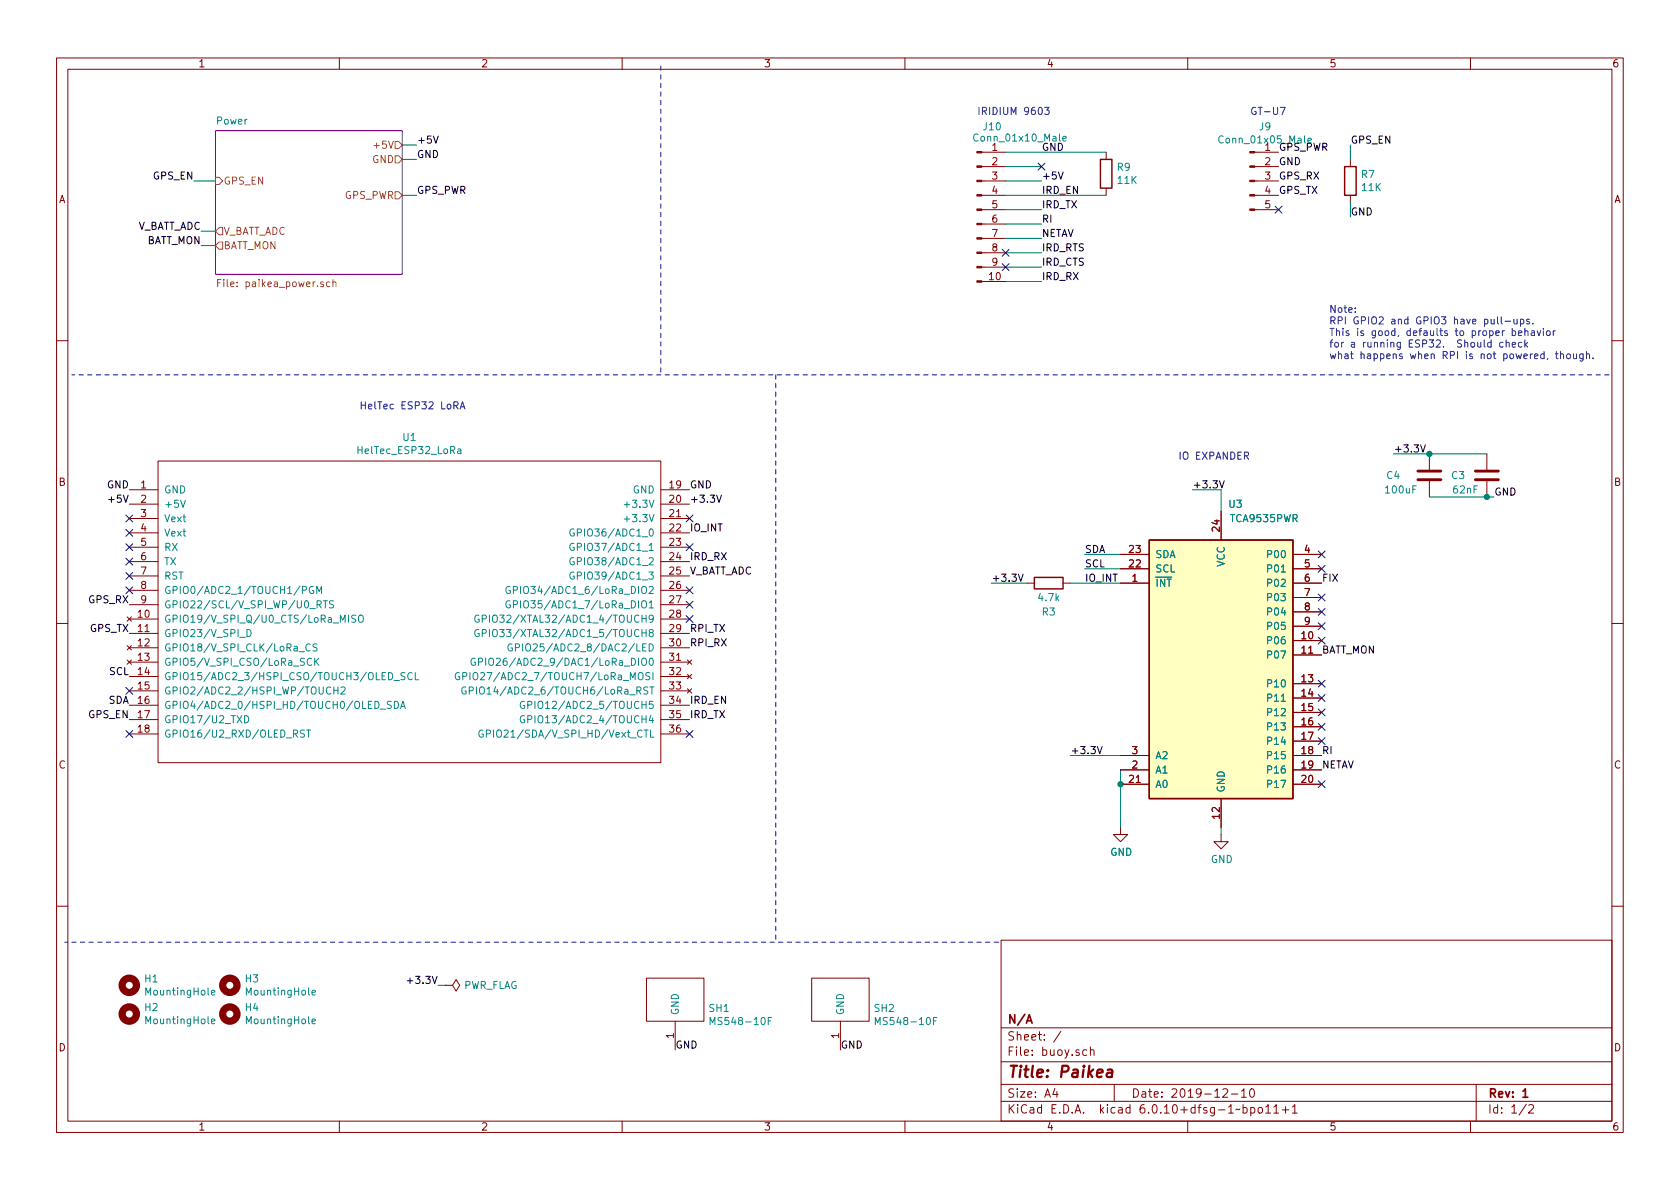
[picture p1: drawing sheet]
<svg xmlns="http://www.w3.org/2000/svg" width="297mm" height="210mm" viewBox="0 0 297 210" stroke-linecap="round" stroke-linejoin="round" font-family="sans-serif">
<g fill="none" stroke="#840000" stroke-width=".18">
<path d="M10 10.2h277v190.1h-277zM12 12.2h273v186.1h-273zM60 10.2v2M110 10.2v2M160 10.2v2M210 10.2v2M260 10.2v2M173.6 39.6h4.2M173.6 37.1h4.2M173.6 34.5h4.2M173.6 32h4.2M173.6 29.5h4.2"/>
<path d="M173.6 26.9h4.2M195.6 26.9v1.3M195.6 33.3v1.2M221.8 37.1h4.3M221.8 34.5h4.3M221.8 32h4.3M221.8 29.5h4.3M221.8 26.9h4.3M238.8 28.2v1.3M238.8 34.5v1.3M173.6 49.8h4.2M173.6 47.2h4.2"/>
<path d="M173.6 44.7h4.2M173.6 42.2h4.2M10 60.2h2M285 60.2h2M22.9 86.6h5M22.9 89.1h5M22.9 91.7h5M22.9 94.2h5M22.9 96.8h5M22.9 99.3h5M27.9 81.5h88.9v53.4h-88.9zM116.8 86.6h5.1"/>
<path d="M116.8 89.1h5.1M116.8 91.7h5.1M116.8 94.2h5.1M116.8 96.8h5.1M116.8 99.3h5.1M198.1 98h5.1M215.9 90.4v5.1M228.6 98h5.1M252.7 80.3v2.8M252.7 85.1v2.8M262.9 80.3v2.8M262.9 85.1v2.8"/>
<path d="M10 110.2h2M22.5 109.1l.7 .7M22.5 114.2l.7 .7M22.5 116.7l.7 .8M22.9 109.5h5M22.9 112h5M22.9 114.5h5M22.9 117.1h5M22.9 119.6h5M22.9 101.8h5M22.9 104.4h5M22.9 106.9h5"/>
<path d="M23.2 109.1l-.7 .7M23.2 114.2l-.7 .7M23.2 116.7l-.7 .8M116.8 109.5h5.1M116.8 112h5.1M116.8 114.5h5.1M116.8 117.1h5.1M116.8 119.6h5.1M116.8 101.8h5.1M116.8 104.4h5.1M116.8 106.9h5.1M121.5 116.7l.8 .8"/>
<path d="M121.5 119.2l.8 .8M122.3 116.7l-.8 .8M122.3 119.2l-.8 .8M181.6 103.1h1.3M188 103.1h1.2M198.1 103.1h5.1M198.1 100.6h5.1M228.6 103.1h5.1M228.6 113.3h5.1M228.6 115.8h5.1M228.6 100.6h5.1M228.6 105.7h5.1"/>
<path d="M228.6 108.2h5.1M228.6 110.7h5.1M285 110.2h2M22.9 122.2h5M22.9 124.7h5M22.9 127.2h5M22.9 129.8h5M116.8 122.2h5.1M116.8 124.7h5.1M116.8 127.2h5.1M116.8 129.8h5.1M121.5 121.8l.8 .7"/>
<path d="M122.3 121.8l-.8 .7M198.1 133.6h5.1M198.1 136.1h5.1M198.1 138.7h5.1M228.6 120.9h5.1M228.6 123.4h5.1M228.6 126h5.1M228.6 128.5h5.1M228.6 131.1h5.1M228.6 133.6h5.1M228.6 136.1h5.1M228.6 138.7h5.1"/>
<path d="M198.1 146.3v1.3h1.3l-1.3 1.2-1.3-1.2h1.3M215.9 147.6v1.2h1.3l-1.3 1.3-1.3-1.3h1.3M215.9 141.2v5.1M10 160.2h2M78.7 174.2h1.3l.6-1 .7 1-.7 1.1-.6-1.1M78.7 174.2h.1M114.3 173h10.2v7.6h-10.2zM143.5 173h10.2v7.6h-10.2zM177 166.3h108v32h-108zM285 160.2h2M60 198.3v2M110 198.3v2"/>
<path d="M119.4 180.6v5.1M148.6 180.6v5.1M160 198.3v2M177 194.8h108M177 191.8h108M177 187.8h108M177 181.8h108M186.5 192.5l-.4 1h1M186.9 193v1M187.6 182.4l-1.3 1.9M192.1 185.7l-.4-.1-.3 .3v.4l.2 .3h.5M192.8 185.8l.2-.2 .4 .1v.9"/>
<path d="M192.8 185.1v1.5M197 191.8v3M210 198.3v2M216.2 192.7l.6-.2 .2 .2 .1 .3-1 1h1M217.7 193.5h1.2M219.5 193l.4-.5v1.5M219.5 194h.9M219.8 195.9l.4-.1 .3 .3v.4l-.1 .3h-.6M219.8 195.3v1.5M221.1 192.7l.2-.2a.81 .81 0 0 1 .6 .7 .81 .81 0 0 1-.3 .8h-.2a.81 .81 0 0 1-.3-1.3zM221.1 195.9l.5-.1 .3 .3v.4l-.2 .3h-.6M221.1 195.8v1.5"/>
<path d="M222.5 196l.2-.2 .4 .2 .1 .5-.1 .3h-.4l-.2-.1zM223.8 195.8l.4-.5v1.5M223.8 196.8h.8M225.2 195.8l.4-.5v1.5M225.2 196.8h.9M226.7 196.3h1.2M227.3 195.7v1.1M228.5 195.8l.4-.5v1.5M228.5 196.8h.9M260 198.3v2M261 191.8v6.5M269.9 195.3l-1.3 1.9"/>
<path d="M270.3 195.5l.6-.2 .2 .2 .1 .3-1 1h1"/>
</g>
<path d="M181.5 180.9l.5-1.5 .5 1.5M181.6 180.5h.7M269.3 193l.4-.5v1.5M269.3 194h.8" fill="none" stroke="#840000" stroke-width=".3"/>
<path d="M195.9 189.2l.2-.1 .5 .1v1.3M196.7 189.6l-.7 .1a.4 .4 0 0 0-.3 .3 .4 .4 0 0 0 .2 .5l.7-.1" fill="none" stroke="#840000" stroke-width=".4"/>
<path d="M38.1 23.1h33v25.4h-33z" fill="#fff" stroke="#fff" stroke-width=".18"/>
<path d="M38.1 23.1h33v25.4h-33z" fill="none" stroke="#840084" stroke-width=".18"/>
<path d="M38.1 31.4h.6l.7 .6-.7 .6h-.6zM69.8 25h.7l.6 .6-.6 .7h-.7zM69.8 27.6h.7l.6 .6-.6 .6h-.7zM69.8 33.9h.7l.6 .6-.6 .7h-.7zM38.5 50h.4M38.7 40.3h.7v1.2h-.7l-.6-.6zM38.7 42.8h.7v1.3h-.7l-.6-.7zM39.1 49.4h-.6v1.3M58.3 49.9l-.3-.1-.3 .3 .1 .5h.5M58.9 50l.1-.2 .3 .1 .1 .8M58.9 49.4v1.3" fill="none" stroke="#848400" stroke-width=".18"/>
<g fill="none" stroke="#008484" stroke-width=".18">
<path d="M187.9 24.5l.6-.1v-.2l-.4-.1-.2 .2 .1 .6h.5M231.3 24.9l.6-.2-.1-.2-.4-.1-.1 .2v.6h.5M80.9 79.4h.5l.1 .8M81.5 79.7h-.4l-.2 .2 .2 .3h.4M31.9 88.5l.5 1.2 .4-1.2M101.5 93.6a.59 .59 0 0 0-.8 .6 .59 .59 0 0 0 .8 .5v-.4h-.2M101.5 96.1a.59 .59 0 0 0-.8 .6 .59 .59 0 0 0 .8 .6v-.5h-.2M101.5 98.7a.59 .59 0 0 0-.8 .5 .59 .59 0 0 0 .8 .6v-.5h-.2M110.4 89.2h.9M110.4 91.8h.9M43.7 111.3a.64 .64 0 0 1 .7 .6 .64 .64 0 0 1-.7 .7zM54.9 114a.6 .6 0 0 0-.9 .4 .6 .6 0 0 0 .6 .7l.3-.1"/>
<path d="M55.1 116.5a.6 .6 0 0 0-.8 .4 .6 .6 0 0 0 .6 .8l.2-.2M55.4 103.8a.59 .59 0 0 0-.7 .5 .59 .59 0 0 0 .7 .6l.1-.5h-.3M55.6 116.4v1.3M55.8 116.9l.6 .8M56 105v-1.3l.4 .9 .5-.9v1.3M56.1 113.9h-.5l-.2 .1v.3l.5 .3 .2 .3-.3 .2h-.5M56.1 106.9l.6-.1 .1-.1-.1-.3-.6-.2v1.3M56.4 116.4l-.8 .7M56.4 106.9l.4 .6M57.2 106.2h.7M57.5 106.2v1.3M59 106.3l-.5-.1-.2 .2v.3l.5 .3 .2 .3-.3 .2-.5-.1"/>
<path d="M61.6 108.8v1.2M62.9 108.8h-.5l-.2 .1v.4l.6 .2 .1 .3-.2 .2h-.5M63.6 108.8h.1a.43 .43 0 0 1 .5 .4v.4a.42 .42 0 0 1-.4 .5 .42 .42 0 0 1-.4-.5v-.4zM71.6 119l-.5-.1-.2 .2v.3l.6 .3 .1 .3-.2 .2-.5-.1M72.9 119.1a.6 .6 0 0 0-.9 .4 .6 .6 0 0 0 .6 .7l.3-.1M73.4 118.9v1.3h.6M81.2 119a.59 .59 0 0 0-.7 .6 .59 .59 0 0 0 .7 .5l.1-.4h-.3M81.8 119.6l.6-.1 .1-.1v-.3l-.7-.2v1.3M83.1 118.9v1.3M84 116.5a.59 .59 0 0 0-.7 .5 .59 .59 0 0 0 .7 .6l.1-.5h-.3M84.6 117.1l.6-.1 .1-.2v-.3l-.7-.1v1.3M84.7 108.8a.59 .59 0 0 0-.8 .6 .59 .59 0 0 0 .8 .6v-.5h-.2"/>
<path d="M84.7 111.4a.59 .59 0 0 0-.8 .5 .59 .59 0 0 0 .8 .6v-.5h-.2M85.3 109.4h.6l.1-.2-.1-.3-.6-.1v1.2M85.3 112l.6-.1 .1-.2-.1-.3-.6-.1v1.3M85.9 116.4v1.3M86.5 108.8v1.2M86.5 111.3v1.3M90.2 103.8a.59 .59 0 0 0-.8 .5 .59 .59 0 0 0 .8 .6v-.5h-.2M90.2 106.3a.59 .59 0 0 0-.8 .6 .59 .59 0 0 0 .8 .5v-.4h-.2M90.5 113.9a.59 .59 0 0 0-.7 .6 .59 .59 0 0 0 .7 .6l.1-.5h-.3M90.8 104.4l.6-.1 .1-.2-.1-.3-.6-.1v1.3M90.8 106.9l.6-.1 .1-.1-.1-.3-.6-.2v1.3M91.1 114.5h.6l.2-.2-.1-.3-.7-.1v1.2"/>
<path d="M101.5 101.2a.59 .59 0 0 0-.8 .6 .59 .59 0 0 0 .8 .6v-.5h-.2M43.2 126.6a.64 .64 0 0 1 .8 .6 .64 .64 0 0 1-.8 .6zM53.8 129.2l-.5-.1-.1 .1v.4l.5 .2 .1 .3-.2 .3-.5-.1M54.2 129.1h.7M54.6 129.1v1.3M58.5 121.6a.6 .6 0 0 0-.9 .4 .6 .6 0 0 0 .6 .7l.3-.1M59 121.5v1.2M59 122.1h.8M59.8 121.5v1.2M60.3 121.6l.5-.1 .2 .3-.8 .9h.8M67.3 125.4h.9M69.2 124.1l-.5-.1-.2 .1v.4l.6 .2 .1 .3-.3 .3-.4-.1"/>
<path d="M69.7 120.3h.9M69.7 124a.64 .64 0 0 1 .8 .6 .64 .64 0 0 1-.8 .7zM70.8 125.3l.4-1.3 .5 1.3M70.9 124.9h.6M82.4 121.5a.59 .59 0 0 0-.8 .6 .59 .59 0 0 0 .8 .6v-.5h-.2M83 122.1h.6l.1-.2-.1-.3-.6-.1v1.2M84.2 121.5v1.2M85.4 129.2a.59 .59 0 0 0-.7 .5 .59 .59 0 0 0 .7 .6v-.5h-.2M86 129.8l.6-.1 .1-.2v-.3l-.7-.1v1.3M92.7 124.1a.59 .59 0 0 0-.7 .5 .59 .59 0 0 0 .7 .6l.1-.5h-.3M92.7 126.6a.59 .59 0 0 0-.7 .6 .59 .59 0 0 0 .7 .6l.1-.5h-.3M93.3 124.7l.6-.1 .1-.2v-.3l-.7-.1v1.3"/>
<path d="M93.3 127.2h.6l.1-.2v-.3l-.7-.1v1.2M37.4 175.5l.6-.1-.1-.2-.3-.1-.2 .2 .1 .6h.4M55.2 175.5l.6-.1-.1-.2-.3-.1-.2 .2v.6h.5M136.4 179.9h-.6v1.3M165.6 179.9h-.6v1.3M37.4 180.6l.6-.1-.1-.3h-.3l-.2 .2 .1 .6h.4M55.2 180.6l.6-.1-.1-.3h-.3l-.2 .2v.6h.5M125.6 181.2v-1.3l.4 .9 .4-.9v1.3M135.8 180.5h.5M154.8 181.2v-1.3l.4 .9 .4-.9v1.3M165 180.5h.5"/>
</g>
<path d="M203.2 95.5h25.4v45.7h-25.4z" fill="#ffffc2" stroke="#ffffc2" stroke-width=".18"/>
<path d="M194.6 28.2h2v5.1h-2zM237.7 29.5h2.1v5h-2.1zM203.2 95.5h25.4v45.7h-25.4zM182.9 102.1h5.1v2h-5.1z" fill="none" stroke="#840000" stroke-width=".25"/>
<path d="M250.7 84.8h4.1M250.7 83.3h4.1M260.9 84.8h4M260.9 83.3h4" fill="none" stroke="#840000" stroke-width=".51"/>
<g fill="#840000" stroke="#840000" stroke-width=".18">
<path d="M172.7 49.7h.9v.2h-.9z"/>
<path d="M172.7 47.1h.9v.3h-.9z"/>
<path d="M172.7 44.6h.9v.2h-.9z"/>
<path d="M172.7 42h.9v.3h-.9z"/>
<path d="M172.7 39.5h.9v.2h-.9z"/>
<path d="M172.7 37h.9v.2h-.9z"/>
<path d="M172.7 34.4h.9v.3h-.9z"/>
<path d="M172.7 31.9h.9v.2h-.9z"/>
<path d="M172.7 29.3h.9v.3h-.9z"/>
<path d="M172.7 26.8h.9v.2h-.9z"/>
<path d="M221 37h.8v.2h-.8z"/>
<path d="M221 34.4h.8v.3h-.8z"/>
<path d="M221 31.9h.8v.2h-.8z"/>
<path d="M221 29.3h.8v.3h-.8z"/>
<path d="M221 26.8h.8v.2h-.8z"/>
</g>
<g fill="none" stroke="#840000" stroke-width="1.3">
<circle cx="22.9" cy="179.3" r="1.27"/>
<circle cx="22.9" cy="174.2" r="1.27"/>
<circle cx="40.6" cy="174.2" r="1.27"/>
<circle cx="40.6" cy="179.3" r="1.27"/>
</g>
<path d="M76.6 24.1l.5 1.2 .4-1.2M187.1 30.4l.5 1.3 .4-1.3M251.2 78.7l.4 1.2 .4-1.2M126.7 87.6l.4 1.2 .5-1.2M215.6 85l.4 1.3 .5-1.3M180.1 101.5l.4 1.3 .4-1.3M194 132l.4 1.3 .5-1.3M72 173.4h1" fill="none" stroke="#000" stroke-width=".18"/>
<g fill="none" stroke="#0000c2" stroke-width=".18">
<path d="M184.7 19h.8l-.4 .5 .3 .1v.5l-.1 .1-.6-.1M226.4 19h.8l-.5 1.2M239.6 55.1v.1M239.6 54.5v.1M265.4 56v1.1l.2 .2M266.1 56.8h1M267.4 58.6l.3-.1 .3 .2-.1 .6h-.5M267.4 58.1v1.2M267.7 56.4v.8l.3 .1 .2-.1M268.2 56.4v.9M268.5 58.9l.6-.1-.1-.2-.3-.1-.2 .2v.6h.5M268.8 56.5l.4-.1 .2 .3-.1 .5h-.5"/>
<path d="M268.8 56.4v1.3M269.6 58.6l.2-.1 .3 .1 .1 .7M269.6 58.1v1.2M270.4 56.5l-.3-.1-.2 .2 .1 .2 .4 .1v.3h-.5M270.8 58.6h.5v.7M271 57.2v.1M271.3 58.8l-.4 .1-.2 .1 .2 .3h.4M271.8 58.5l.3 .8 .3-.8M272.9 58.1v.1M272.9 58.5v.8M273.5 58.6l.2-.1 .3 .1 .1 .5-.1 .2h-.3l-.2-.1zM274.6 58.5v.8"/>
<path d="M275 58.5l-.4 .2M80.3 71.7h.6l.1-.2-.1-.3-.6-.2v1.3M80.6 71.7l.4 .6M81.4 72.3l.4-1.3 .4 1.3M81.5 72h.6M263.6 60.6l-.3-.1-.3 .3 .1 .5h.5M263.6 60.1v1.3M265.7 60.6l-.3-.1-.3 .3 .2 .5h.4M266.3 60.7l.2-.2 .3 .1v.8M266.3 60.1v1.3M267.4 61l.6-.2-.1-.2-.3-.1-.2 .2v.6h.5M269.1 60.6l-.4-.1-.2 .3 .1 .5h.5"/>
<path d="M269.6 60.1v1.3M269.7 60.9l.4 .5M270.1 60.5l-.5 .5M273.7 63.4l-.1 .2M275 62.6h.5M275.2 62.2v1l.3 .2M275.9 62.7l.2-.1h.3l.1 .8M275.9 62.2v1.2M277.1 62.6h.3l.3 .2v.4l-.3 .2h-.3l-.1-.2zM278.2 62.6l.1 .8h.3l.1-.1M278.7 62.6v.8M279.9 62.6v1l-.2 .3-.3-.1"/>
<path d="M279.9 62.6h-.4l-.2 .2 .1 .6h.5M280.5 62.7l.2-.1h.3v.8M280.5 62.2v1.2M281.7 63.3v.1"/>
</g>
<path d="M116.8 11.7v54.6M137.2 66.3v100.3M284.5 66.3h-271.8M176.5 166.6h-165.1" fill="none" stroke="#0000c2" stroke-width=".18" stroke-dasharray=".8 .8"/>
<g fill="none" stroke="#008400" stroke-width=".18">
<path d="M34.3 32h3.8M71.1 25.6h2.6M71.1 28.2h2.6M71.1 34.5h2.6M177.8 32h6.3M177.8 34.5h17.8M177.8 37.1h6.3M177.8 26.9h17.8M177.8 39.6h6.3M177.8 29.5h6.3M238.8 25.6v2.6M238.8 35.8v2.5"/>
<path d="M35.6 40.9h2.5M35.6 43.4h2.5M177.8 42.2h6.3M177.8 44.7h6.3M177.8 47.2h6.3M177.8 49.8h6.3M191.8 98h6.3M210.8 86.6h5.1v3.8M246.4 80.3h16.5M252.7 87.9h11.5M175.3 103.1h6.3M189.2 103.1h8.9"/>
<path d="M191.8 100.6h6.3M189.2 133.6h8.9M198.1 136.1v10.2M215.9 146.3v1.3M77.5 174.2h1.2"/>
</g>
<g fill="none" stroke="#000084" stroke-width=".18">
<path d="M183.5 28.8l1.3 1.3M184.8 28.8l-1.3 1.3M225.5 36.5l1.2 1.2M226.7 36.5l-1.2 1.2M177.2 44.1l1.2 1.2M177.2 46.6l1.2 1.2M178.4 44.1l-1.2 1.2M178.4 46.6l-1.2 1.2M22.3 93.6l1.2 1.2M22.3 96.2l1.2 1.2M22.3 98.7l1.2 1.2M22.3 91.1l1.2 1.2"/>
<path d="M23.5 93.6l-1.2 1.2M23.5 96.2l-1.2 1.2M23.5 98.7l-1.2 1.2M23.5 91.1l-1.2 1.2M121.3 96.2l1.2 1.2M121.3 91.1l1.2 1.2M122.5 96.2l-1.2 1.2M122.5 91.1l-1.2 1.2M233.1 97.4l1.2 1.2M233.1 100l1.2 1.2M234.3 97.4l-1.2 1.2M234.3 100l-1.2 1.2"/>
<path d="M22.3 101.2l1.2 1.3M22.3 103.8l1.2 1.2M23.5 101.2l-1.2 1.3M23.5 103.8l-1.2 1.2M121.3 108.9l1.2 1.2M121.3 106.3l1.2 1.2M121.3 103.8l1.2 1.2M122.5 108.9l-1.2 1.2M122.5 106.3l-1.2 1.2M122.5 103.8l-1.2 1.2M233.1 110.1l1.2 1.2M233.1 107.6l1.2 1.2"/>
<path d="M233.1 105l1.2 1.3M233.1 112.7l1.2 1.2M234.3 110.1l-1.2 1.2M234.3 107.6l-1.2 1.2M234.3 105l-1.2 1.3M234.3 112.7l-1.2 1.2M22.3 129.2l1.2 1.2M22.3 121.6l1.2 1.2M23.5 129.2l-1.2 1.2M23.5 121.6l-1.2 1.2M121.3 129.2l1.2 1.2M122.5 129.2l-1.2 1.2"/>
<path d="M233.1 125.4l1.2 1.2M233.1 127.9l1.2 1.2M233.1 138.1l1.2 1.2M233.1 130.4l1.2 1.3M233.1 122.8l1.2 1.2M233.1 120.3l1.2 1.2M234.3 125.4l-1.2 1.2M234.3 127.9l-1.2 1.2M234.3 138.1l-1.2 1.2M234.3 130.4l-1.2 1.3M234.3 122.8l-1.2 1.2M234.3 120.3l-1.2 1.2"/>
</g>
<g fill="#008400" stroke="#008400" stroke-width=".18">
<circle cx="198.1" cy="138.7" r=".46"/>
<circle cx="262.9" cy="87.9" r=".46"/>
<circle cx="252.7" cy="80.3" r=".46"/>
</g>
<text font-size="2.8" fill="#840000" x="178" y="190.6">Title: Paikea</text>
<g font-size="2.1" fill="#840000">
<text x="178" y="184">Sheet: /</text>
<text x="178" y="181">N/A</text>
<text x="178" y="186.7">File: buoy.sch</text>
<text x="178" y="196.9">KiCad E.D.A. kicad 6.0.10+dfsg-1~bpo11+1</text>
<text x="178" y="194.1">Size: A4</text>
<text x="200" y="194.1">Date: 2019-12-10</text>
<text x="263" y="194.1">Rev: 1</text>
<text x="263" y="196.9">Id: 1/2</text>
</g>
<g font-size="1.8" fill="#840000">
<text x="35" y="11.9">1</text>
<text x="85" y="11.9">2</text>
<text x="135" y="11.9">3</text>
<text x="185" y="11.9">4</text>
<text x="235" y="11.9">5</text>
<text x="285" y="11.9">6</text>
<text x="175.4" y="26.7">1</text>
<text x="175.4" y="29.2">2</text>
<text x="223.7" y="26.7">1</text>
<text x="223.7" y="29.2">2</text>
<text x="10.3" y="35.9">A</text>
<text x="175.4" y="31.7">3</text>
<text x="175.4" y="34.3">4</text>
<text x="223.7" y="31.7">3</text>
<text x="223.7" y="34.3">4</text>
<text x="285.3" y="35.9">A</text>
<text x="175.4" y="36.8">5</text>
<text x="175.4" y="39.4">6</text>
<text x="175.4" y="41.9">7</text>
<text x="223.7" y="36.8">5</text>
<text x="175.4" y="44.4">8</text>
<text x="175.4" y="47">9</text>
<text x="174.9" y="49.5">10</text>
<text x="10.3" y="85.9">B</text>
<text x="24.9" y="86.4">1</text>
<text x="24.9" y="88.9">2</text>
<text x="118.4" y="86.4">19</text>
<text x="118.4" y="88.9">20</text>
<text x="285.3" y="85.9">B</text>
<text x="24.9" y="91.4">3</text>
<text x="24.9" y="94">4</text>
<text x="118.4" y="91.4">21</text>
<text x="118.4" y="94">22</text>
<text x="215.6" y="93.9" transform="rotate(-90 215.6 93.9)">24</text>
<text x="24.9" y="96.5">5</text>
<text x="24.9" y="99.1">6</text>
<text x="24.9" y="101.6">7</text>
<text x="118.4" y="96.5">23</text>
<text x="118.4" y="99.1">24</text>
<text x="118.4" y="101.6">25</text>
<text x="199.7" y="100.3">22</text>
<text x="199.7" y="97.8">23</text>
<text x="230.6" y="97.8">4</text>
<text x="230.6" y="100.3">5</text>
<text x="24.9" y="104.1">8</text>
<text x="24.9" y="106.7">9</text>
<text x="118.4" y="104.1">26</text>
<text x="118.4" y="106.7">27</text>
<text x="200.2" y="102.9">1</text>
<text x="230.6" y="102.9">6</text>
<text x="230.6" y="105.4">7</text>
<text x="230.6" y="107.9">8</text>
<text x="24.4" y="109.2">10</text>
<text x="24.4" y="111.8">11</text>
<text x="118.4" y="109.2">28</text>
<text x="118.4" y="111.8">29</text>
<text x="230.2" y="113">10</text>
<text x="230.6" y="110.5">9</text>
<text x="24.4" y="114.3">12</text>
<text x="24.4" y="116.8">13</text>
<text x="24.4" y="119.4">14</text>
<text x="118.4" y="114.3">30</text>
<text x="118.4" y="116.8">31</text>
<text x="118.4" y="119.4">32</text>
<text x="230.2" y="115.6">11</text>
<text x="24.4" y="121.9">15</text>
<text x="24.4" y="124.5">16</text>
<text x="118.4" y="121.9">33</text>
<text x="118.4" y="124.5">34</text>
<text x="230.2" y="120.6">13</text>
<text x="230.2" y="123.2">14</text>
<text x="230.2" y="125.7">15</text>
<text x="24.4" y="127">17</text>
<text x="24.4" y="129.5">18</text>
<text x="118.4" y="127">35</text>
<text x="118.4" y="129.5">36</text>
<text x="230.2" y="128.3">16</text>
<text x="230.2" y="130.8">17</text>
<text x="10.3" y="135.9">C</text>
<text x="200.2" y="135.9">2</text>
<text x="200.2" y="133.3">3</text>
<text x="230.2" y="133.3">18</text>
<text x="230.2" y="135.9">19</text>
<text x="285.3" y="135.9">C</text>
<text x="199.7" y="138.4">21</text>
<text x="230.2" y="138.4">20</text>
<text x="215.6" y="144.7" transform="rotate(-90 215.6 144.7)">12</text>
<text x="10.3" y="185.9">D</text>
<text x="119.1" y="183.6" transform="rotate(-90 119.1 183.6)">1</text>
<text x="148.3" y="183.6" transform="rotate(-90 148.3 183.6)">1</text>
<text x="285.3" y="185.9">D</text>
<text x="35" y="199.9">1</text>
<text x="85" y="199.9">2</text>
<text x="135" y="199.9">3</text>
<text x="185" y="199.9">4</text>
<text x="235" y="199.9">5</text>
<text x="285" y="199.9">6</text>
</g>
<g font-size="1.8" fill="#008484">
<text x="38.3" y="22">Power</text>
<text x="173.9" y="23">J10</text>
<text x="222.7" y="23">J9</text>
<text x="172.7" y="25">Conn_01x10_Male</text>
<text x="216" y="25.3">Conn_01x05_Male</text>
<text x="197.5" y="30.2">R9</text>
<text x="197.7" y="32.5">11K</text>
<text x="240.7" y="31.5">R7</text>
<text x="240.8" y="33.8">11K</text>
<text x="71.3" y="78">U1</text>
<text x="63.5" y="80.3">HelTec_ESP32_LoRa</text>
<text x="29" y="87.2">GND</text>
<text x="29" y="89.8">+5V</text>
<text x="111.2" y="89.8">+3.3V</text>
<text x="111.9" y="87.2">GND</text>
<text x="217.3" y="89.8">U3</text>
<text x="245.1" y="87.2">100uF</text>
<text x="245.2" y="84.7">C4</text>
<text x="256.7" y="84.7">C3</text>
<text x="257" y="87.2">62nF</text>
<text x="29" y="92.3">Vext</text>
<text x="29" y="94.9">Vext</text>
<text x="102.2" y="94.9">GPIO36/ADC1_0</text>
<text x="111.2" y="92.3">+3.3V</text>
<text x="217.7" y="92.3">TCA9535PWR</text>
<text x="29" y="97.4">RX</text>
<text x="29" y="99.9">TX</text>
<text x="102.2" y="97.4">GPIO37/ADC1_1</text>
<text x="102.2" y="99.9">GPIO38/ADC1_2</text>
<text x="204.2" y="101.2">SCL</text>
<text x="204.2" y="98.7">SDA</text>
<text x="216.5" y="100.2" transform="rotate(-90 216.5 100.2)">VCC</text>
<text x="224.4" y="98.7">P00</text>
<text x="224.4" y="101.2">P01</text>
<text x="29" y="102.5">RST</text>
<text x="29" y="105">GPIO0/ADC2_1/TOUCH1/PGM</text>
<text x="29" y="107.6">GPIO22/SCL/V_SPI_WP/U0_RTS</text>
<text x="92.1" y="105">GPIO34/ADC1_6/LoRa_DIO2</text>
<text x="92.1" y="107.6">GPIO35/ADC1_7/LoRa_DIO1</text>
<text x="102.2" y="102.5">GPIO39/ADC1_3</text>
<text x="183.7" y="106.3">4.7k</text>
<text x="204.2" y="103.8">~{INT}</text>
<text x="224.4" y="103.8">P02</text>
<text x="224.4" y="106.3">P03</text>
<text x="29" y="110.1">GPIO19/V_SPI_Q/U0_CTS/LoRa_MISO</text>
<text x="29" y="112.6">GPIO23/V_SPI_D</text>
<text x="87.3" y="110.1">GPIO32/XTAL32/ADC1_4/TOUCH9</text>
<text x="87.3" y="112.6">GPIO33/XTAL32/ADC1_5/TOUCH8</text>
<text x="184.3" y="108.8">R3</text>
<text x="224.4" y="113.9">P06</text>
<text x="224.4" y="108.8">P04</text>
<text x="224.4" y="111.4">P05</text>
<text x="29" y="115.2">GPIO18/V_SPI_CLK/LoRa_CS</text>
<text x="29" y="117.7">GPIO5/V_SPI_CSO/LoRa_SCK</text>
<text x="86.8" y="117.7">GPIO26/ADC2_9/DAC1/LoRa_DIO0</text>
<text x="92.8" y="115.2">GPIO25/ADC2_8/DAC2/LED</text>
<text x="224.4" y="116.5">P07</text>
<text x="29" y="120.3">GPIO15/ADC2_3/HSPI_CSO/TOUCH3/OLED_SCL</text>
<text x="29" y="122.8">GPIO2/ADC2_2/HSPI_WP/TOUCH2</text>
<text x="29" y="125.3">GPIO4/ADC2_0/HSPI_HD/TOUCH0/OLED_SDA</text>
<text x="84" y="120.3">GPIO27/ADC2_7/TOUCH7/LoRa_MOSI</text>
<text x="85" y="122.8">GPIO14/ADC2_6/TOUCH6/LoRa_RST</text>
<text x="94.4" y="125.3">GPIO12/ADC2_5/TOUCH5</text>
<text x="224.4" y="121.5">P10</text>
<text x="224.4" y="124.1">P11</text>
<text x="29" y="127.9">GPIO17/U2_TXD</text>
<text x="29" y="130.4">GPIO16/U2_RXD/OLED_RST</text>
<text x="87.5" y="130.4">GPIO21/SDA/V_SPI_HD/Vext_CTL</text>
<text x="94.4" y="127.9">GPIO13/ADC2_4/TOUCH4</text>
<text x="224.4" y="126.6">P12</text>
<text x="224.4" y="129.2">P13</text>
<text x="224.4" y="131.7">P14</text>
<text x="204.2" y="136.8">A1</text>
<text x="204.2" y="134.2">A2</text>
<text x="224.4" y="134.2">P15</text>
<text x="224.4" y="136.8">P16</text>
<text x="204.2" y="139.3">A0</text>
<text x="216.5" y="140.2" transform="rotate(-90 216.5 140.2)">GND</text>
<text x="224.4" y="139.3">P17</text>
<text x="196.3" y="151.3">GND</text>
<text x="214.1" y="152.6">GND</text>
<text x="25.6" y="173.7">H1</text>
<text x="43.4" y="173.7">H3</text>
<text x="25.6" y="178.8">H2</text>
<text x="26" y="176">MountingHole</text>
<text x="43.4" y="178.8">H4</text>
<text x="43.7" y="176">MountingHole</text>
<text x="81.8" y="174.9">PWR_FLAG</text>
<text x="120" y="179.6" transform="rotate(-90 120 179.6)">GND</text>
<text x="125.4" y="178.9">SH1</text>
<text x="149.2" y="179.6" transform="rotate(-90 149.2 179.6)">GND</text>
<text x="154.6" y="178.9">SH2</text>
<text x="26" y="181.1">MountingHole</text>
<text x="43.7" y="181.1">MountingHole</text>
<text x="126.3" y="181.2">MS548-10F</text>
<text x="155.5" y="181.2">MS548-10F</text>
</g>
<g font-size="1.8" fill="#0000c2">
<text x="172.7" y="20.3">IRIDIUM 9603</text>
<text x="221" y="20.3">GT-U7</text>
<text x="234.9" y="55.3">Note:</text>
<text x="234.9" y="57.4">RPI GPIO2 and GPIO3 have pull-ups.</text>
<text x="234.9" y="59.4">This is good, defaults to proper behavior</text>
<text x="234.9" y="61.4">for a running ESP32. Should check</text>
<text x="234.9" y="63.5">what happens when RPI is not powered, though.</text>
<text x="63.5" y="72.4">HelTec ESP32 LoRA</text>
<text x="208.3" y="81.3">IO EXPANDER</text>
</g>
<g font-size="1.8" fill="#848400">
<text x="65.8" y="28.8">GND</text>
<text x="66.6" y="26.3">+5V</text>
<text x="39.5" y="32.6">GPS_EN</text>
<text x="60.9" y="35.2">GPS_PWR</text>
<text x="39.5" y="41.5">V_BATT_ADC</text>
<text x="39.5" y="44.1">BATT_MON</text>
<text x="39.3" y="50.8">File: paikea_power.sch</text>
</g>
<g font-size="1.8">
<text x="73.7" y="27.9">GND</text>
<text x="73.7" y="25.4">+5V</text>
<text x="184.1" y="26.7">GND</text>
<text x="226.1" y="26.7">GPS_PWR</text>
<text x="226.1" y="29.2">GND</text>
<text x="238.8" y="25.4">GPS_EN</text>
<text x="27.1" y="31.7">GPS_EN</text>
<text x="73.7" y="34.3">GPS_PWR</text>
<text x="184.1" y="34.3">IRD_EN</text>
<text x="184.1" y="31.7">+5V</text>
<text x="226.1" y="34.3">GPS_TX</text>
<text x="226.1" y="31.7">GPS_RX</text>
<text x="23.9" y="40.6">V_BATT_ADC</text>
<text x="184.1" y="41.9">NETAV</text>
<text x="184.1" y="36.8">IRD_TX</text>
<text x="184.1" y="39.4">RI</text>
<text x="238.8" y="38.1">GND</text>
<text x="25.7" y="43.2">BATT_MON</text>
<text x="184.1" y="44.4">IRD_RTS</text>
<text x="184.1" y="47">IRD_CTS</text>
<text x="184.1" y="49.5">IRD_RX</text>
<text x="246.4" y="80">+3.3V</text>
<text x="18.9" y="86.3">GND</text>
<text x="19.7" y="88.9">+5V</text>
<text x="121.9" y="88.9">+3.3V</text>
<text x="121.9" y="86.3">GND</text>
<text x="210.8" y="86.3">+3.3V</text>
<text x="264.2" y="87.6">GND</text>
<text x="121.9" y="94">IO_INT</text>
<text x="121.9" y="99">IRD_RX</text>
<text x="121.9" y="101.6">V_BATT_ADC</text>
<text x="191.8" y="100.3">SCL</text>
<text x="191.8" y="97.8">SDA</text>
<text x="15.7" y="106.7">GPS_RX</text>
<text x="175.3" y="102.9">+3.3V</text>
<text x="191.8" y="102.9">IO_INT</text>
<text x="233.7" y="102.9">FIX</text>
<text x="15.9" y="111.7">GPS_TX</text>
<text x="121.9" y="111.7">RPI_TX</text>
<text x="19.3" y="119.4">SCL</text>
<text x="121.9" y="114.3">RPI_RX</text>
<text x="233.7" y="115.6">BATT_MON</text>
<text x="19.1" y="124.4">SDA</text>
<text x="121.9" y="124.4">IRD_EN</text>
<text x="15.7" y="127">GPS_EN</text>
<text x="121.9" y="127">IRD_TX</text>
<text x="189.2" y="133.3">+3.3V</text>
<text x="233.7" y="135.9">NETAV</text>
<text x="233.7" y="133.3">RI</text>
<text x="72.8" y="174">+3.3V</text>
<text x="119.4" y="185.4">GND</text>
<text x="148.6" y="185.4">GND</text>
</g>
</svg>
